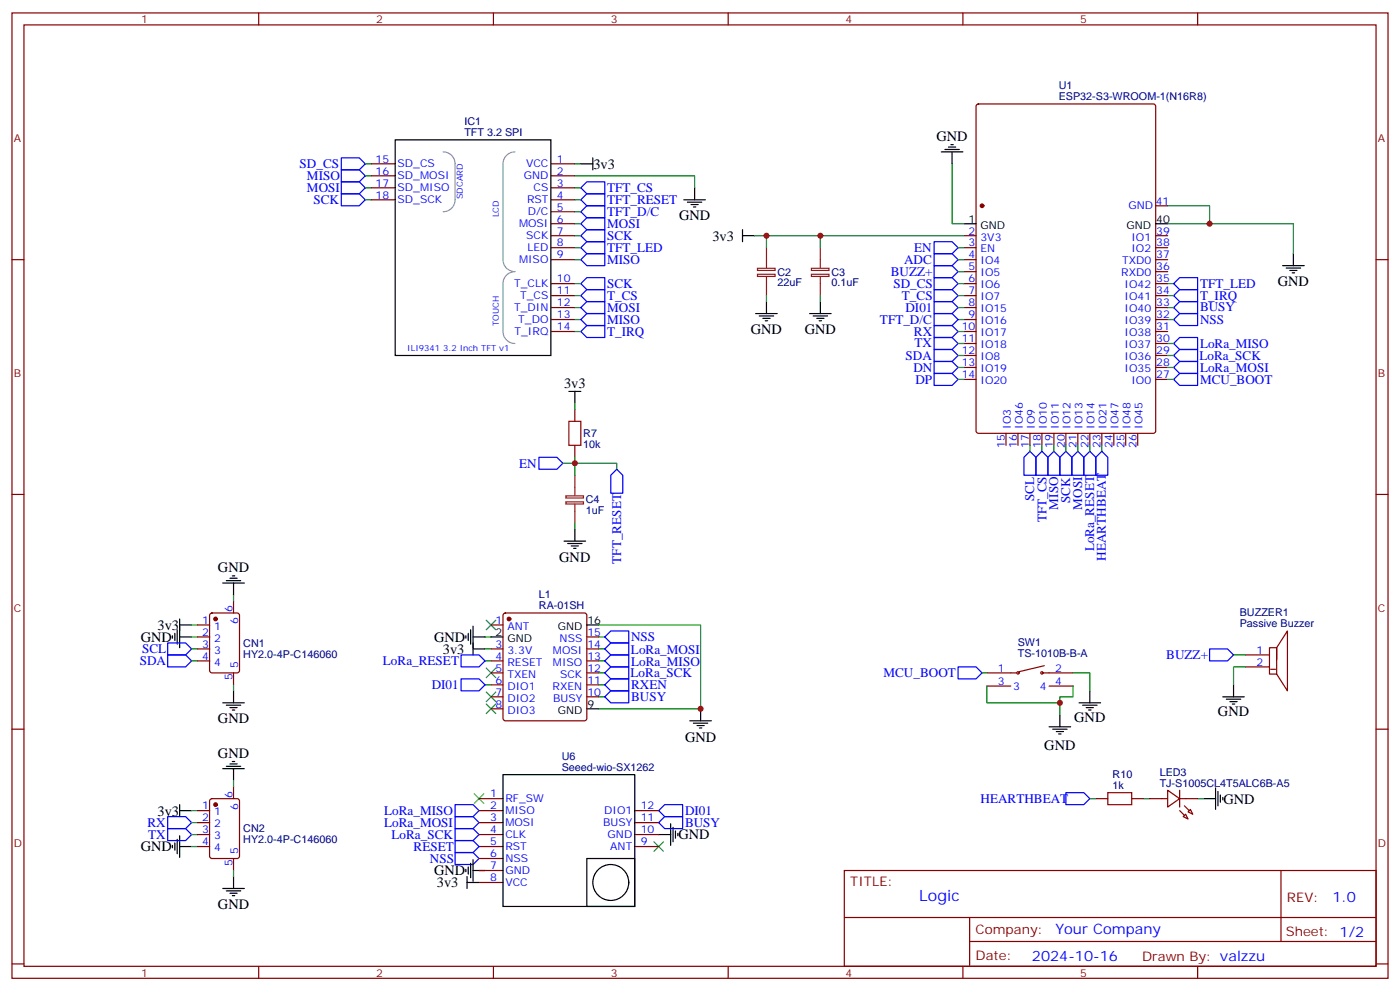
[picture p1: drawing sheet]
<svg xmlns="http://www.w3.org/2000/svg" width="412mm" height="292mm" viewBox="0 0 412 292" stroke-linecap="round" stroke-linejoin="round" font-family="sans-serif">
<g fill="none" stroke="#870000" stroke-width=".35">
<path d="M3.5 3.8h405.4v284.3h-405.4zM7.1 7.3h398.2v277.3h-398.2zM76.2 3.8v3.5M145.3 3.8v3.5M214.5 3.8v3.5M283.6 3.8v3.5M352.8 3.8v3.5M287.7 30.8l.5-.2h51.5l.7 .5v95.8l-.4 .7h-51.8l-.6-.4-.1-95.9zM109.4 48.3h7M109.4 51.8h7M109.4 55.3h7M109.4 58.8h7"/>
<path d="M162.3 48.3h7M162.3 51.8h7M162.3 55.3h7M162.3 58.8h7M3.5 76.5h3.6M162.3 76.5h7M162.3 69.4h7M162.3 73h7M162.3 62.4h7M162.3 65.9h7M284 76.5h3.5M284 69.4h3.5"/>
<path d="M284 73h3.5M340.4 76.5h3.6M340.4 69.4h3.6M340.4 73h3.6M340.4 60.6h3.6M405.3 76.5h3.6M162.3 83.5h7M162.3 87.1h7M162.3 90.6h7M162.3 94.1h7M162.3 97.6h7M284 80h3.5"/>
<path d="M284 83.5h3.5M284 87.1h3.5M284 90.6h3.5M284 94.1h3.5M284 97.6h3.5M340.4 80h3.6M340.4 83.5h3.6M340.4 87.1h3.6M340.4 90.6h3.6M340.4 94.1h3.6M340.4 97.6h3.6M284 101.2h3.5"/>
<path d="M284 104.7h3.5M284 108.2h3.5M284 111.8h3.5M340.4 101.2h3.6M340.4 104.7h3.6M340.4 108.2h3.6M340.4 111.8h3.6M169.3 120.6v3.5M169.3 131.2v3.5M296.3 127.6v3.6M299.9 127.6v3.6M303.4 127.6v3.6"/>
<path d="M306.9 127.6v3.6M310.4 127.6v3.6M314 127.6v3.6M317.5 127.6v3.6M321 127.6v3.6M324.6 127.6v3.6M328.1 127.6v3.6M331.6 127.6v3.6M335.1 127.6v3.6M3.5 145.6h3.6M405.3 145.6h3.6M68.8 177v3.6"/>
<path d="M58.2 184.1h3.5M58.2 191.1h3.5M58.2 194.7h3.5M58.2 187.6h3.5M62 180.8l.4-.2h7.4l.7 .4 .1 16.5-.5 .6-7.7 .1-.6-.5-.1-16.4zM68.8 198.2v3.5M144.6 184.1h3.6M144.6 191.1h3.6M144.6 194.7h3.6M144.6 198.2h3.6M148.4 180.8l.5-.2h23.3l.5 .2 .2 .5v30.3l-.3 .5-.4 .2h-23.3l-.5-.2-.2-.5v-30.3zM172.9 191.1h3.5"/>
<path d="M172.9 194.7h3.5M172.9 198.2h3.5M172.9 187.6h3.5M290.7 198.2h8.8M307.3 198.2h8.8M307.6 196.1l-7.4 1.7M366.9 192.9h7M366.9 196.4h7M373.9 190.8h2.2l3.1-5v17.7l-3.1-5h-2.2zM374.3 197.1h1.4M376.1 194.3v-3.5v7.7M3.5 214.8h3.6"/>
<path d="M144.6 201.7h3.6M144.6 205.2h3.6M144.6 208.8h3.6M172.9 201.7h3.5M172.9 205.2h3.5M290.7 202.1h7M309 202.1h7.1M405.3 214.8h3.6M58.2 238.8h3.5M62 235.4l.4-.2h7.4l.7 .5 .1 16.5-.5 .6-7.7 .1-.6-.5-.1-16.5zM68.8 231.7v3.5M141.1 235.2h7.1"/>
<path d="M141.1 238.8h7.1M187 238.8h7M322.8 235.2h3.5M333.4 235.2h3.5M338.7 235.2h5.3M344 232.8l3.5 2.4-3.5 2.5zM347.5 235.2h5.3M347.5 232.8v4.9M349.2 239.8l.8 1.4-1.5-.7zM350 239.1l.7-.7 .7 1.4zM58.2 242.3h3.5M58.2 245.8h3.5"/>
<path d="M58.2 249.3h3.5M68.8 252.9v3.5M141.1 242.3h7.1M141.1 245.8h7.1M141.1 249.3h7.1M141.1 252.9h7.1M141.1 256.4h7.1M141.1 259.9h7.1M187 242.3h7M187 245.8h7M187 249.3h7M248.7 256.4h156.6v28.2h-156.6z"/>
<path d="M377.3 256.4v20.9M248.7 270.2h156.5M285.6 277.3h119.6M285.6 270.2v14.2M3.5 283.9h3.6M76.2 284.6v3.5M145.3 284.6v3.5M214.5 284.6v3.5M283.6 284.6v3.5M352.8 284.6v3.5M405.3 283.9h3.6"/>
<circle cx="299.9" cy="198.2" r=".35"/>
<circle cx="306.9" cy="198.2" r=".35"/>
</g>
<g fill="#870000" stroke="#870000" stroke-width=".35">
<path d="M348.9 237.3l1.4 1.5z"/>
<path d="M347.5 238.8l1.4 1.4z"/>
<circle cx="289.3" cy="60.6" r=".53"/>
<circle cx="149.9" cy="182.3" r=".53"/>
<circle cx="63.5" cy="237" r=".53"/>
<circle cx="63.5" cy="182.3" r=".53"/>
</g>
<g fill="none" stroke="#000" stroke-width=".35">
<path d="M116.4 41.2h45.9v63.5h-45.9zM171.1 48.3h3.5M174.6 46.5v3.5M201.4 58.8h6.4M202.5 59.5h4.2M204.6 55.3v3.5M277.3 44.7h6.3M278.3 44h4.3M279.4 43.3h2.1M280.1 42.6h.7M280.5 44.7v3.6M203.6 60.3h2.1"/>
<path d="M204.3 61h.7M218.7 69.4h3.5M218.7 67.7v3.5M284 65.9h3.5M340.4 65.9h3.6M377.8 78.2h6.4M378.9 79h4.2M379.9 79.7h2.2M381 74.7v3.5M222.6 92.4h6.4M223.7 93.1h4.2M224.7 93.8h2.1"/>
<path d="M225.4 94.5h.7M225.8 88.8v3.6M238.5 92.4h6.3M239.5 93.1h4.3M240.6 93.8h2.1M241.3 94.5h.7M241.7 88.8v3.6M380.6 80.4h.8M167.6 115.3h3.5M169.3 115.3v3.5M166.2 159.4h6.3M169.3 155.9v3.5"/>
<path d="M65.6 171.7h6.4M66.7 171h4.2M67.7 170.3h2.1M68.4 169.6h.7M68.8 171.7v3.6M167.2 160.1h4.2M168.3 160.8h2.1M169 161.5h.7M50.8 187.3v.7M51.5 186.5v2.2M52.2 185.5v4.2M52.9 187.6h3.5"/>
<path d="M52.9 184.1h3.5M52.9 182.3v8.5M137.2 187.3v.7M137.9 186.5v2.2M138.6 185.5v4.2M139.3 184.4v8.5M139.3 191.1h3.6M139.3 187.6h3.6M144.6 187.6h3.6M172.9 184.1h3.5M65.6 207h6.4M66.7 207.7h4.2"/>
<path d="M67.7 208.4h2.1M68.4 209.1h.7M68.8 203.5v3.5M172.9 208.8h3.5M203.2 212.3h6.3M204.3 213h4.2M205.3 213.7h2.1M206 214.4h.7M206.4 208.8v3.5M309 214.1h6.4M310.1 214.8h4.2M311.1 215.5h2.2"/>
<path d="M311.9 216.2h.7M312.2 210.5v3.6M317.9 207h6.3M318.9 207.7h4.2M320 208.4h2.1M320.7 209.1h.7M321 203.5v3.5M360.2 205.2h6.3M361.2 206h4.3M362.3 206.7h2.1M363 207.4h.7M363.4 201.7v3.5"/>
<path d="M52.9 237v3.5M52.9 238.8h3.5M65.6 226.4h6.4M66.7 225.7h4.2M67.7 225h2.1M68.4 224.3h.7M68.8 226.4v3.5M148.2 228.2h38.8v38.8h-38.8zM354.5 235.2h3.6M358.1 232.1v6.3M358.8 233.1v4.2M359.5 234.2v2.1"/>
<path d="M360.2 234.9v.7M50.8 249v.7M51.5 248.3v2.1M52.2 247.2v4.3M52.9 246.2v6.3M52.9 249.3h3.5M68.8 258.2v3.5M137.2 256v.8M137.6 259.9h3.5M137.6 258.2v3.5M137.9 255.3v2.2M138.6 254.3v4.2"/>
<path d="M139.3 256.4h3.6M139.3 253.2v6.4M172.9 252.9h14.1v14.1h-14.1zM194 245.8h3.6M197.6 242.6v6.4M198.3 243.7v4.2M199 244.8v2.1M199.7 245.5v.7M65.6 261.7h6.4M66.7 262.4h4.2M67.7 263.1h2.1M68.4 263.8h.7"/>
<circle cx="179.9" cy="259.9" r="5.3"/>
</g>
<path d="M130.5 44.7a3.5 3.5 0 0 1 3.6 3.6v10.5a3.5 3.5 0 0 1-3.6 3.6M151.7 44.7a3.5 3.5 0 0 0-3.5 3.6v28.2a3.5 3.5 0 0 0 3.5 3.5 3.5 3.5 0 0 0-3.5 3.5v14.1a3.5 3.5 0 0 0 3.5 3.6" fill="none" stroke="#999" stroke-width=".35"/>
<g fill="none" stroke="#008700" stroke-width=".35">
<path d="M107.6 48.3h1.8M107.6 51.8h1.8M107.6 58.8h1.8M107.6 55.3h1.8M169.3 51.8h35.3v3.5M169.3 48.3h1.8M169.3 58.8h1.8M169.3 55.3h1.8M280.5 48.3v17.6h3.5M169.3 69.4h1.8M169.3 73h1.8M169.3 76.5h1.8"/>
<path d="M169.3 65.9h1.8M169.3 62.4h1.8M222.2 69.4h61.8M225.8 69.4v3.6M241.7 69.4v3.6M282.2 73h1.8M282.2 76.5h1.8M344 65.9h37v8.8M344 60.6h12.3v5.3M169.3 94.1h1.8M169.3 90.6h1.8M169.3 87.1h1.8"/>
<path d="M169.3 83.5h1.8M169.3 97.6h1.8M225.8 87.1v1.7M241.7 87.1v1.7M282.2 94.1h1.8M282.2 90.6h1.8M282.2 87.1h1.8M282.2 83.5h1.8M282.2 97.6h1.8M282.2 80h1.8M344 94.1h1.7M344 90.6h1.7"/>
<path d="M344 87.1h1.7M344 83.5h1.7M169.3 118.8v1.8M282.2 108.2h1.8M282.2 111.8h1.8M282.2 104.7h1.8M282.2 101.2h1.8M344 108.2h1.7M344 111.8h1.7M344 104.7h1.7M344 101.2h1.7M165.8 136.5h15.9v1.7"/>
<path d="M169.3 134.7v5.3M303.4 131.2v1.7M306.9 131.2v1.7M310.4 131.2v1.7M314 131.2v1.7M317.5 131.2v1.7M321 131.2v1.7M324.6 131.2v1.7M169.3 154.1v1.8M68.8 175.3v1.7M56.4 187.6h1.8M56.4 191.1h1.8"/>
<path d="M56.4 194.7h1.8M56.4 184.1h1.8M142.9 187.6h1.7M142.9 191.1h1.7M142.9 194.7h1.7M176.4 184.1h30v24.7h-30M176.4 187.6h1.8M176.4 191.1h1.8M176.4 194.7h1.8M176.4 198.2h1.8M289.3 198.2h1.4M316.1 198.2h4.9v5.3"/>
<path d="M363.4 192.9h3.5M366.9 196.4h-3.5v5.3M68.8 201.7v1.8M142.9 201.7h1.7M176.4 201.7h1.8M176.4 205.2h1.8M290.7 202.1v4.9h21.5M316.1 202.1v3.1h-3.9v5.3M56.4 238.8h1.8M68.8 229.9v1.8M321 235.2h1.8M336.9 235.2h1.8"/>
<path d="M352.8 235.2h1.7M56.4 249.3h1.8M56.4 245.8h1.8M56.4 242.3h1.8M68.8 256.4v1.8"/>
</g>
<g fill="none" stroke="#00f" stroke-width=".35">
<path d="M100.5 46.5h5.3l1.8 1.8-1.8 1.7h-5.3zM100.5 53.6h5.3l1.8 1.7-1.8 1.8h-5.3zM100.5 57.1h5.3l1.8 1.7-1.8 1.8h-5.3zM100.5 50h5.3l1.8 1.8-1.8 1.8h-5.3zM171.1 55.3l1.8-1.7h5.3v3.5h-5.3zM171.1 58.8l1.8-1.7h5.3v3.5h-5.3zM171.1 73l1.8-1.8h5.3v3.5h-5.3zM171.1 65.9l1.8-1.8h5.3v3.6h-5.3zM171.1 76.5l1.8-1.8h5.3v3.5h-5.3zM171.1 62.4l1.8-1.8h5.3v3.5h-5.3zM172.9 67.7h5.3v3.5h-5.3l-1.8-1.8zM275.2 71.2h5.3l1.7 1.8-1.7 1.7h-5.3z"/>
<path d="M275.2 78.2h5.3l1.7 1.8-1.7 1.8h-5.3zM275.2 74.7h5.3l1.7 1.8-1.7 1.7h-5.3zM171.1 87.1l1.8-1.8h5.3v3.5h-5.3zM171.1 97.6l1.8-1.7h5.3v3.5h-5.3zM171.1 83.5l1.8-1.7h5.3v3.5h-5.3zM171.1 94.1l1.8-1.7h5.3v3.5h-5.3zM171.1 90.6l1.8-1.8h5.3v3.6h-5.3zM275.2 85.3h5.3l1.7 1.8-1.7 1.7h-5.3zM275.2 88.8h5.3l1.7 1.8-1.7 1.8h-5.3zM275.2 81.8h5.3l1.7 1.7-1.7 1.8h-5.3zM275.2 92.4h5.3l1.7 1.7-1.7 1.8h-5.3zM275.2 95.9h5.3l1.7 1.7-1.7 1.8h-5.3z"/>
<path d="M275.2 99.4h5.3l1.7 1.8-1.7 1.7h-5.3zM345.7 87.1l1.8-1.8h5.3v3.5h-5.3zM345.7 94.1l1.8-1.7h5.3v3.5h-5.3zM345.7 90.6l1.8-1.8h5.3v3.6h-5.3zM345.7 83.5l1.8-1.7h5.3v3.5h-5.3zM275.2 106.5h5.3l1.7 1.7-1.7 1.8h-5.3zM275.2 110h5.3l1.7 1.8-1.7 1.7h-5.3zM275.2 102.9h5.3l1.7 1.8-1.7 1.8h-5.3zM345.7 101.2l1.8-1.8h5.3v3.5h-5.3zM345.7 108.2l1.8-1.7h5.3v3.5h-5.3zM345.7 104.7l1.8-1.8h5.3v3.6h-5.3zM345.7 111.8l1.8-1.8h5.3v3.5h-5.3z"/>
<path d="M158.7 134.7h5.3l1.8 1.8-1.8 1.7h-5.3zM181.7 138.2l1.7 1.8v5.3h-3.5v-5.3zM303.4 132.9l1.8 1.8v5.3h-3.6v-5.3zM306.9 132.9l1.8 1.8v5.3h-3.5v-5.3zM310.4 132.9l1.8 1.8v5.3h-3.5v-5.3zM314 132.9l1.7 1.8v5.3h-3.5v-5.3zM317.5 132.9l1.8 1.8v5.3h-3.6v-5.3zM321 132.9l1.8 1.8v5.3h-3.5v-5.3zM322.8 134.7l1.8-1.8 1.7 1.8v5.3h-3.5zM49.4 192.9h5.3l1.7 1.8-1.7 1.7h-5.3zM49.4 189.4h5.3l1.7 1.7-1.7 1.8h-5.3zM135.8 192.9h5.3l1.8 1.8-1.8 1.7h-5.3z"/>
<path d="M135.8 200h5.3l1.8 1.7-1.8 1.8h-5.3zM178.2 198.2l1.7-1.8h5.3v3.6h-5.3zM178.2 191.1l1.7-1.7h5.3v3.5h-5.3zM178.2 187.6l1.7-1.8h5.3v3.6h-5.3zM179.9 192.9h5.3v3.5h-5.3l-1.7-1.7zM282.2 196.4h5.3l1.8 1.8-1.8 1.8h-5.3zM356.3 191.1h5.3l1.8 1.8-1.8 1.8h-5.3zM178.2 205.2l1.7-1.7h5.3v3.5h-5.3zM178.2 201.7l1.7-1.7h5.3v3.5h-5.3zM134.1 237h5.2l1.8 1.8-1.8 1.7h-5.2zM194 238.8l1.8-1.8h5.3v3.5h-5.3zM314 233.5h5.3l1.7 1.7-1.7 1.8h-5.3z"/>
<path d="M49.4 244.1h5.3l1.7 1.7-1.7 1.8h-5.3zM49.4 240.5h5.3l1.7 1.8-1.7 1.8h-5.3zM134.1 244.1h5.2l1.8 1.7-1.8 1.8h-5.2zM134.1 240.5h5.2l1.8 1.8-1.8 1.8h-5.2zM134.1 251.1h5.2l1.8 1.8-1.8 1.7h-5.2zM134.1 247.6h5.2l1.8 1.7-1.8 1.8h-5.2zM194 242.3l1.8-1.8h5.3v3.6h-5.3z"/>
</g>
<path d="M223.1 79h5.2v.7h-5.2zM225.8 73v6M239 79h5.2v.7h-5.2zM241.7 73v6M223.1 80.8h5.2v.6h-5.2zM225.8 81.4v5.7M239 80.8h5.2v.6h-5.2zM241.7 81.4v5.7M169.3 140v6M166.7 146.1h5.2v.6h-5.2zM166.7 147.8h5.2v.6h-5.2zM169.3 148.4v5.7" fill="none" stroke="#8c2424" stroke-width=".35"/>
<path d="M167.6 124.1h3.5v7.1h-3.5zM326.3 233.5h7.1v3.5h-7.1z" fill="none" stroke="#a10000" stroke-width=".35"/>
<path d="M143.2 182.7l2.8 2.8M143.2 196.8l2.8 2.8M146 182.7l-2.8 2.8M146 196.8l-2.8 2.8M143.2 203.8l2.8 2.9M143.2 207.4l2.8 2.8M146 203.8l-2.8 2.9M146 207.4l-2.8 2.8M139.7 233.8l2.8 2.8M142.5 233.8l-2.8 2.8M192.6 247.9l2.8 2.9M195.4 247.9l-2.8 2.9" fill="none" stroke="#3c3" stroke-width=".35"/>
<g fill="#c00">
<circle cx="356.3" cy="65.9" r=".88"/>
<circle cx="169.3" cy="136.5" r=".88"/>
<circle cx="241.7" cy="69.4" r=".88"/>
<circle cx="225.8" cy="69.4" r=".88"/>
<circle cx="206.4" cy="208.8" r=".88"/>
<circle cx="312.2" cy="207" r=".88"/>
</g>
<text font-size="4.6" fill="#00f" x="270.8" y="265.4">Logic</text>
<g font-size="4.2">
<text x="275.9" y="41.5">GND</text>
<text x="174.8" y="49.7">3v3</text>
<text x="200" y="64.9">GND</text>
<text x="209.8" y="70.9">3v3</text>
<text x="376.4" y="84.3">GND</text>
<text x="221.2" y="98.4">GND</text>
<text x="237.1" y="98.4">GND</text>
<text x="166.2" y="114.2">3v3</text>
<text x="164.7" y="165.5">GND</text>
<text x="64.2" y="168.5">GND</text>
<text x="46.4" y="185.5">3v3</text>
<text x="41.5" y="189">GND</text>
<text x="127.9" y="189">GND</text>
<text x="130.5" y="192.5">3v3</text>
<text x="64.2" y="213.1">GND</text>
<text x="316.4" y="212.7">GND</text>
<text x="358.8" y="210.9">GND</text>
<text x="201.8" y="218.4">GND</text>
<text x="307.6" y="220.8">GND</text>
<text x="64.2" y="223.2">GND</text>
<text x="360.4" y="236.7">GND</text>
<text x="46.4" y="240.2">3v3</text>
<text x="41.5" y="250.8">GND</text>
<text x="199.8" y="247.2">GND</text>
<text x="127.9" y="257.8">GND</text>
<text x="128.7" y="261.3">3v3</text>
<text x="64.2" y="267.7">GND</text>
</g>
<g font-size="4.2" fill="#00f">
<text x="392.5" y="265.7">1.0</text>
<text x="310.9" y="275.2">Your Company</text>
<text x="304" y="283">2024-10-16</text>
</g>
<g font-size="3.9" fill="#00f">
<text x="88.3" y="49.5">SD_CS</text>
<text x="90.4" y="53.1">MISO</text>
<text x="90.4" y="56.6">MOSI</text>
<text x="178.9" y="56.7">TFT_CS</text>
<text x="92.4" y="60.1">SCK</text>
<text x="178.8" y="60.1">TFT_RESET</text>
<text x="178.9" y="63.7">TFT_D/C</text>
<text x="178.9" y="67.1">MOSI</text>
<text x="178.9" y="70.6">SCK</text>
<text x="178.9" y="74.2">TFT_LED</text>
<text x="178.9" y="77.7">MISO</text>
<text x="266.3" y="77.7">ADC</text>
<text x="269.3" y="74.2">EN</text>
<text x="262.4" y="81.3">BUZZ+</text>
<text x="178.9" y="88.3">T_CS</text>
<text x="178.9" y="84.7">SCK</text>
<text x="263.2" y="84.9">SD_CS</text>
<text x="265.7" y="88.3">T_CS</text>
<text x="353.5" y="88.3">T_IRQ</text>
<text x="353.5" y="84.8">TFT_LED</text>
<text x="178.9" y="95.3">MISO</text>
<text x="178.9" y="91.8">MOSI</text>
<text x="259.2" y="95.4">TFT_D/C</text>
<text x="266.7" y="92">DI01</text>
<text x="353.5" y="95.3">NSS</text>
<text x="353.5" y="91.7">BUSY</text>
<text x="178.9" y="98.9">T_IRQ</text>
<text x="269.2" y="98.9">RX</text>
<text x="266.7" y="106">SDA</text>
<text x="269.4" y="102.3">TX</text>
<text x="353.3" y="106">LoRa_SCK</text>
<text x="353.5" y="102.4">LoRa_MISO</text>
<text x="269" y="109.5">DN</text>
<text x="269.6" y="113">DP</text>
<text x="353.5" y="113">MCU_BOOT</text>
<text x="353.5" y="109.5">LoRa_MOSI</text>
<text x="152.9" y="137.7">EN</text>
<text x="304.6" y="147.6" transform="rotate(-90 304.6 147.6)">SCL</text>
<text x="315.3" y="148.2" transform="rotate(-90 315.3 148.2)">SCK</text>
<text x="308.2" y="153.9" transform="rotate(-90 308.2 153.9)">TFT_CS</text>
<text x="311.7" y="150.1" transform="rotate(-90 311.7 150.1)">MISO</text>
<text x="318.8" y="150.1" transform="rotate(-90 318.8 150.1)">MOSI</text>
<text x="182.9" y="166" transform="rotate(-90 182.9 166)">TFT_RESET</text>
<text x="322.3" y="162.4" transform="rotate(-90 322.3 162.4)">LoRa_RESET</text>
<text x="325.8" y="165.1" transform="rotate(-90 325.8 165.1)">HEARTHBEAT</text>
<text x="185.9" y="188.8">NSS</text>
<text x="41.2" y="195.9">SDA</text>
<text x="41.8" y="192.3">SCL</text>
<text x="112.8" y="195.9">LoRa_RESET</text>
<text x="185.9" y="192.5">LoRa_MOSI</text>
<text x="185.9" y="196">LoRa_MISO</text>
<text x="343.6" y="194.2">BUZZ+</text>
<text x="127.2" y="203">DI01</text>
<text x="185.8" y="199.5">LoRa_SCK</text>
<text x="185.9" y="202.9">RXEN</text>
<text x="260.3" y="199.4">MCU_BOOT</text>
<text x="185.9" y="206.4">BUSY</text>
<text x="201.8" y="240">DI01</text>
<text x="288.8" y="236.5">HEARTHBEAT</text>
<text x="43.4" y="243.5">RX</text>
<text x="113.2" y="240">LoRa_MISO</text>
<text x="113.2" y="243.5">LoRa_MOSI</text>
<text x="201.8" y="243.5">BUSY</text>
<text x="43.6" y="247">TX</text>
<text x="115.3" y="247.1">LoRa_SCK</text>
<text x="121.9" y="250.6">RESET</text>
<text x="126.6" y="254.1">NSS</text>
</g>
<g font-size="3.9" fill="#800">
<text x="250.5" y="261">TITLE:</text>
<text x="379.1" y="265.7">REV:</text>
<text x="287.4" y="275.2">Company:</text>
<text x="378.7" y="275.8">Sheet: 1/2</text>
<text x="287.4" y="282.9">Date:</text>
<text x="336.4" y="282.9">Drawn By: valzzu</text>
</g>
<g font-size="3.2" fill="#800">
<text x="41.6" y="6.8">1</text>
<text x="110.8" y="6.8">2</text>
<text x="179.9" y="6.8">3</text>
<text x="249.1" y="6.8">4</text>
<text x="318.2" y="6.8">5</text>
<text x="4.1" y="41.9">A</text>
<text x="405.9" y="41.9">A</text>
<text x="4.1" y="111.1">B</text>
<text x="405.9" y="111.1">B</text>
<text x="4.1" y="180.2">C</text>
<text x="405.9" y="180.2">C</text>
<text x="4.1" y="249.3">D</text>
<text x="405.9" y="249.3">D</text>
<text x="41.6" y="287.6">1</text>
<text x="110.8" y="287.6">2</text>
<text x="179.9" y="287.6">3</text>
<text x="249.1" y="287.6">4</text>
<text x="318.2" y="287.6">5</text>
</g>
<g font-size="3.2" fill="#000080">
<text x="311.9" y="29.6">ESP32-S3-WROOM-1(N16R8)</text>
<text x="311.9" y="26.3">U1</text>
<text x="136.8" y="40.1">TFT 3.2 SPI</text>
<text x="136.8" y="36.9">IC1</text>
<text x="229" y="81.2">C2</text>
<text x="244.9" y="81.2">C3</text>
<text x="229" y="84.3">22uF</text>
<text x="244.9" y="84.3">0.1uF</text>
<text x="171.8" y="132">10k</text>
<text x="171.8" y="128.7">R7</text>
<text x="172.6" y="148.2">C4</text>
<text x="172.6" y="151.4">1uF</text>
<text x="158.7" y="179.3">RA-01SH</text>
<text x="158.7" y="176.1">L1</text>
<text x="365.2" y="184.8">Passive Buzzer</text>
<text x="365.2" y="181.6">BUZZER1</text>
<text x="71.7" y="190.5">CN1</text>
<text x="299.8" y="190.3">SW1</text>
<text x="71.7" y="193.7">HY2.0-4P-C146060</text>
<text x="299.8" y="193.5">TS-1010B-B-A</text>
<text x="165.5" y="227.1">Seeed-wio-SX1262</text>
<text x="165.5" y="223.9">U6</text>
<text x="327.7" y="232.4">1k</text>
<text x="327.7" y="229.2">R10</text>
<text x="341.6" y="231.7">TJ-S1005CL4T5ALC6B-A5</text>
<text x="341.6" y="228.5">LED3</text>
<text x="71.7" y="245.2">CN2</text>
<text x="71.7" y="248.4">HY2.0-4P-C146060</text>
</g>
<g font-size="3.2" fill="#00f">
<text x="110.6" y="47.9">15</text>
<text x="164" y="47.9">1</text>
<text x="110.6" y="51.4">16</text>
<text x="117.1" y="49.3">SD_CS</text>
<text x="117.1" y="52.8">SD_MOSI</text>
<text x="154.3" y="52.8">GND</text>
<text x="155" y="49.3">VCC</text>
<text x="164" y="51.4">2</text>
<text x="110.6" y="55">17</text>
<text x="110.6" y="58.5">18</text>
<text x="117.1" y="56.4">SD_MISO</text>
<text x="117.1" y="59.9">SD_SCK</text>
<text x="155.2" y="59.9">RST</text>
<text x="157.2" y="56.4">CS</text>
<text x="164" y="55">3</text>
<text x="164" y="58.5">4</text>
<text x="155.5" y="63.4">D/C</text>
<text x="164" y="62">5</text>
<text x="164" y="65.5">6</text>
<text x="332.4" y="61.7">GND</text>
<text x="340.4" y="60.3">41</text>
<text x="152.9" y="67">MOSI</text>
<text x="155" y="70.5">SCK</text>
<text x="164" y="69.1">7</text>
<text x="285.3" y="69.1">2</text>
<text x="288.8" y="70.8">3V3</text>
<text x="333.3" y="70.8">IO1</text>
<text x="340.6" y="69.1">39</text>
<text x="152.9" y="77.5">MISO</text>
<text x="155.4" y="74">LED</text>
<text x="164" y="72.6">8</text>
<text x="164" y="76.1">9</text>
<text x="285.3" y="72.6">3</text>
<text x="285.3" y="76.1">4</text>
<text x="288.8" y="74.4">EN</text>
<text x="288.8" y="77.9">IO4</text>
<text x="330.5" y="77.9">TXD0</text>
<text x="333.3" y="74.4">IO2</text>
<text x="340.6" y="76.1">37</text>
<text x="340.6" y="72.6">38</text>
<text x="164" y="83.2">10</text>
<text x="285.3" y="79.7">5</text>
<text x="285.3" y="83.2">6</text>
<text x="288.8" y="81.4">IO5</text>
<text x="330.3" y="81.4">RXD0</text>
<text x="340.6" y="83.2">35</text>
<text x="340.6" y="79.7">36</text>
<text x="151.4" y="84.6">T_CLK</text>
<text x="153.2" y="88.1">T_CS</text>
<text x="164" y="86.7">11</text>
<text x="285.3" y="86.7">7</text>
<text x="288.8" y="84.9">IO6</text>
<text x="288.8" y="88.5">IO7</text>
<text x="331.3" y="88.5">IO41</text>
<text x="331.3" y="84.9">IO42</text>
<text x="340.6" y="86.7">34</text>
<text x="151.4" y="91.7">T_DIN</text>
<text x="152.7" y="95.2">T_DO</text>
<text x="164" y="90.2">12</text>
<text x="164" y="93.8">13</text>
<text x="285.3" y="90.2">8</text>
<text x="285.3" y="93.8">9</text>
<text x="288.8" y="92">IO15</text>
<text x="288.8" y="95.5">IO16</text>
<text x="331.3" y="95.5">IO39</text>
<text x="331.3" y="92">IO40</text>
<text x="340.6" y="93.8">32</text>
<text x="340.6" y="90.2">33</text>
<text x="151.6" y="98.7">T_IRQ</text>
<text x="164" y="97.3">14</text>
<text x="283.3" y="97.3">10</text>
<text x="283.3" y="100.8">11</text>
<text x="288.8" y="99.1">IO17</text>
<text x="331.3" y="99.1">IO38</text>
<text x="340.6" y="100.8">30</text>
<text x="340.6" y="97.3">31</text>
<text x="283.3" y="104.4">12</text>
<text x="283.3" y="107.9">13</text>
<text x="288.8" y="102.6">IO18</text>
<text x="288.8" y="106.1">IO8</text>
<text x="331.3" y="106.1">IO36</text>
<text x="331.3" y="102.6">IO37</text>
<text x="340.6" y="107.9">28</text>
<text x="340.6" y="104.4">29</text>
<text x="283.3" y="111.4">14</text>
<text x="288.8" y="109.6">IO19</text>
<text x="288.8" y="113.2">IO20</text>
<text x="331.3" y="109.6">IO35</text>
<text x="333.3" y="113.2">IO0</text>
<text x="340.6" y="111.4">27</text>
<text x="296" y="131.8" transform="rotate(-90 296 131.8)">15</text>
<text x="297.7" y="126.3" transform="rotate(-90 297.7 126.3)">IO3</text>
<text x="299.5" y="131.8" transform="rotate(-90 299.5 131.8)">16</text>
<text x="301.3" y="126.3" transform="rotate(-90 301.3 126.3)">IO46</text>
<text x="303" y="131.8" transform="rotate(-90 303 131.8)">17</text>
<text x="304.8" y="126.3" transform="rotate(-90 304.8 126.3)">IO9</text>
<text x="306.6" y="131.8" transform="rotate(-90 306.6 131.8)">18</text>
<text x="308.3" y="126.3" transform="rotate(-90 308.3 126.3)">IO10</text>
<text x="310.1" y="131.8" transform="rotate(-90 310.1 131.8)">19</text>
<text x="311.9" y="126.3" transform="rotate(-90 311.9 126.3)">IO11</text>
<text x="313.6" y="131.8" transform="rotate(-90 313.6 131.8)">20</text>
<text x="315.4" y="126.3" transform="rotate(-90 315.4 126.3)">IO12</text>
<text x="317.1" y="131.8" transform="rotate(-90 317.1 131.8)">21</text>
<text x="318.9" y="126.3" transform="rotate(-90 318.9 126.3)">IO13</text>
<text x="320.7" y="131.8" transform="rotate(-90 320.7 131.8)">22</text>
<text x="322.4" y="126.3" transform="rotate(-90 322.4 126.3)">IO14</text>
<text x="324.2" y="131.8" transform="rotate(-90 324.2 131.8)">23</text>
<text x="326" y="126.3" transform="rotate(-90 326 126.3)">IO21</text>
<text x="327.7" y="131.8" transform="rotate(-90 327.7 131.8)">24</text>
<text x="329.5" y="126.3" transform="rotate(-90 329.5 126.3)">IO47</text>
<text x="331.3" y="131.8" transform="rotate(-90 331.3 131.8)">25</text>
<text x="333" y="126.3" transform="rotate(-90 333 126.3)">IO48</text>
<text x="334.8" y="131.8" transform="rotate(-90 334.8 131.8)">26</text>
<text x="336.5" y="126.3" transform="rotate(-90 336.5 126.3)">IO45</text>
<text x="59.5" y="183.7">1</text>
<text x="63" y="185.5">1</text>
<text x="68.4" y="180.4" transform="rotate(-90 68.4 180.4)">6</text>
<text x="70.2" y="183.9" transform="rotate(-90 70.2 183.9)">6</text>
<text x="146" y="183.7">1</text>
<text x="149.5" y="185.5">ANT</text>
<text x="59.5" y="187.3">2</text>
<text x="59.5" y="190.8">3</text>
<text x="63" y="189">2</text>
<text x="146" y="190.8">3</text>
<text x="164.8" y="189">NSS</text>
<text x="173" y="190.8">14</text>
<text x="173" y="187.3">15</text>
<text x="59.5" y="194.3">4</text>
<text x="63" y="192.5">3</text>
<text x="63" y="196.1">4</text>
<text x="70.2" y="196.9" transform="rotate(-90 70.2 196.9)">5</text>
<text x="146" y="194.3">4</text>
<text x="146" y="197.8">5</text>
<text x="149.5" y="192.5">3.3V</text>
<text x="149.5" y="196.1">RESET</text>
<text x="162.9" y="196.1">MISO</text>
<text x="162.9" y="192.5">MOSI</text>
<text x="173" y="197.8">12</text>
<text x="173" y="194.3">13</text>
<text x="294" y="197.8">1</text>
<text x="310.8" y="197.8">2</text>
<text x="370.2" y="192.5">1</text>
<text x="370.2" y="196.1">2</text>
<text x="68.4" y="200.4" transform="rotate(-90 68.4 200.4)">5</text>
<text x="146" y="201.4">6</text>
<text x="149.5" y="199.6">TXEN</text>
<text x="149.5" y="203.1">DIO1</text>
<text x="162.8" y="203.1">RXEN</text>
<text x="165" y="199.6">SCK</text>
<text x="173" y="201.4">11</text>
<text x="294" y="201.7">3</text>
<text x="298.4" y="203.1">3</text>
<text x="306.3" y="203.1">4</text>
<text x="310.8" y="201.7">4</text>
<text x="146" y="204.9">7</text>
<text x="146" y="208.4">8</text>
<text x="149.5" y="206.7">DIO2</text>
<text x="162.9" y="206.7">BUSY</text>
<text x="173" y="204.9">10</text>
<text x="149.5" y="210.2">DIO3</text>
<text x="59.5" y="238.4">1</text>
<text x="68.4" y="235.1" transform="rotate(-90 68.4 235.1)">6</text>
<text x="70.2" y="238.6" transform="rotate(-90 70.2 238.6)">6</text>
<text x="144.4" y="234.9">1</text>
<text x="144.4" y="238.4">2</text>
<text x="148.9" y="236.3">RF_SW</text>
<text x="148.9" y="239.8">MISO</text>
<text x="178" y="239.8">DIO1</text>
<text x="188.7" y="238.4">12</text>
<text x="59.5" y="241.9">2</text>
<text x="59.5" y="245.5">3</text>
<text x="63" y="240.2">1</text>
<text x="63" y="243.7">2</text>
<text x="144.4" y="241.9">3</text>
<text x="144.4" y="245.5">4</text>
<text x="148.9" y="243.3">MOSI</text>
<text x="177.6" y="243.3">BUSY</text>
<text x="188.7" y="245.5">10</text>
<text x="188.7" y="241.9">11</text>
<text x="59.5" y="249">4</text>
<text x="63" y="247.2">3</text>
<text x="63" y="250.8">4</text>
<text x="70.2" y="251.6" transform="rotate(-90 70.2 251.6)">5</text>
<text x="144.4" y="249">5</text>
<text x="148.9" y="246.9">CLK</text>
<text x="148.9" y="250.4">RST</text>
<text x="179" y="246.9">GND</text>
<text x="179.8" y="250.4">ANT</text>
<text x="188.7" y="249">9</text>
<text x="68.4" y="255.1" transform="rotate(-90 68.4 255.1)">5</text>
<text x="144.4" y="252.5">6</text>
<text x="144.4" y="256">7</text>
<text x="148.9" y="253.9">NSS</text>
<text x="148.9" y="257.5">GND</text>
<text x="144.4" y="259.6">8</text>
<text x="148.9" y="261">VCC</text>
</g>
<g font-size="3.2">
<text x="285.3" y="65.5">1</text>
<text x="340.6" y="65.5">40</text>
<text x="288.8" y="67.3">GND</text>
<text x="331.8" y="67.3">GND</text>
<text x="164.3" y="185.5">GND</text>
<text x="173" y="183.7">16</text>
<text x="146" y="187.3">2</text>
<text x="149.5" y="189">GND</text>
<text x="173" y="208.4">9</text>
<text x="164.3" y="210.2">GND</text>
</g>
<g font-size="2.5" fill="#00f">
<text x="136.4" y="58.7" transform="rotate(-90 136.4 58.7)">SDCARD</text>
<text x="146.9" y="64" transform="rotate(-90 146.9 64)">LCD</text>
<text x="146.9" y="96" transform="rotate(-90 146.9 96)">TOUCH</text>
<text x="119.9" y="103.4">ILI9341 3.2 Inch TFT v1</text>
</g>
</svg>
